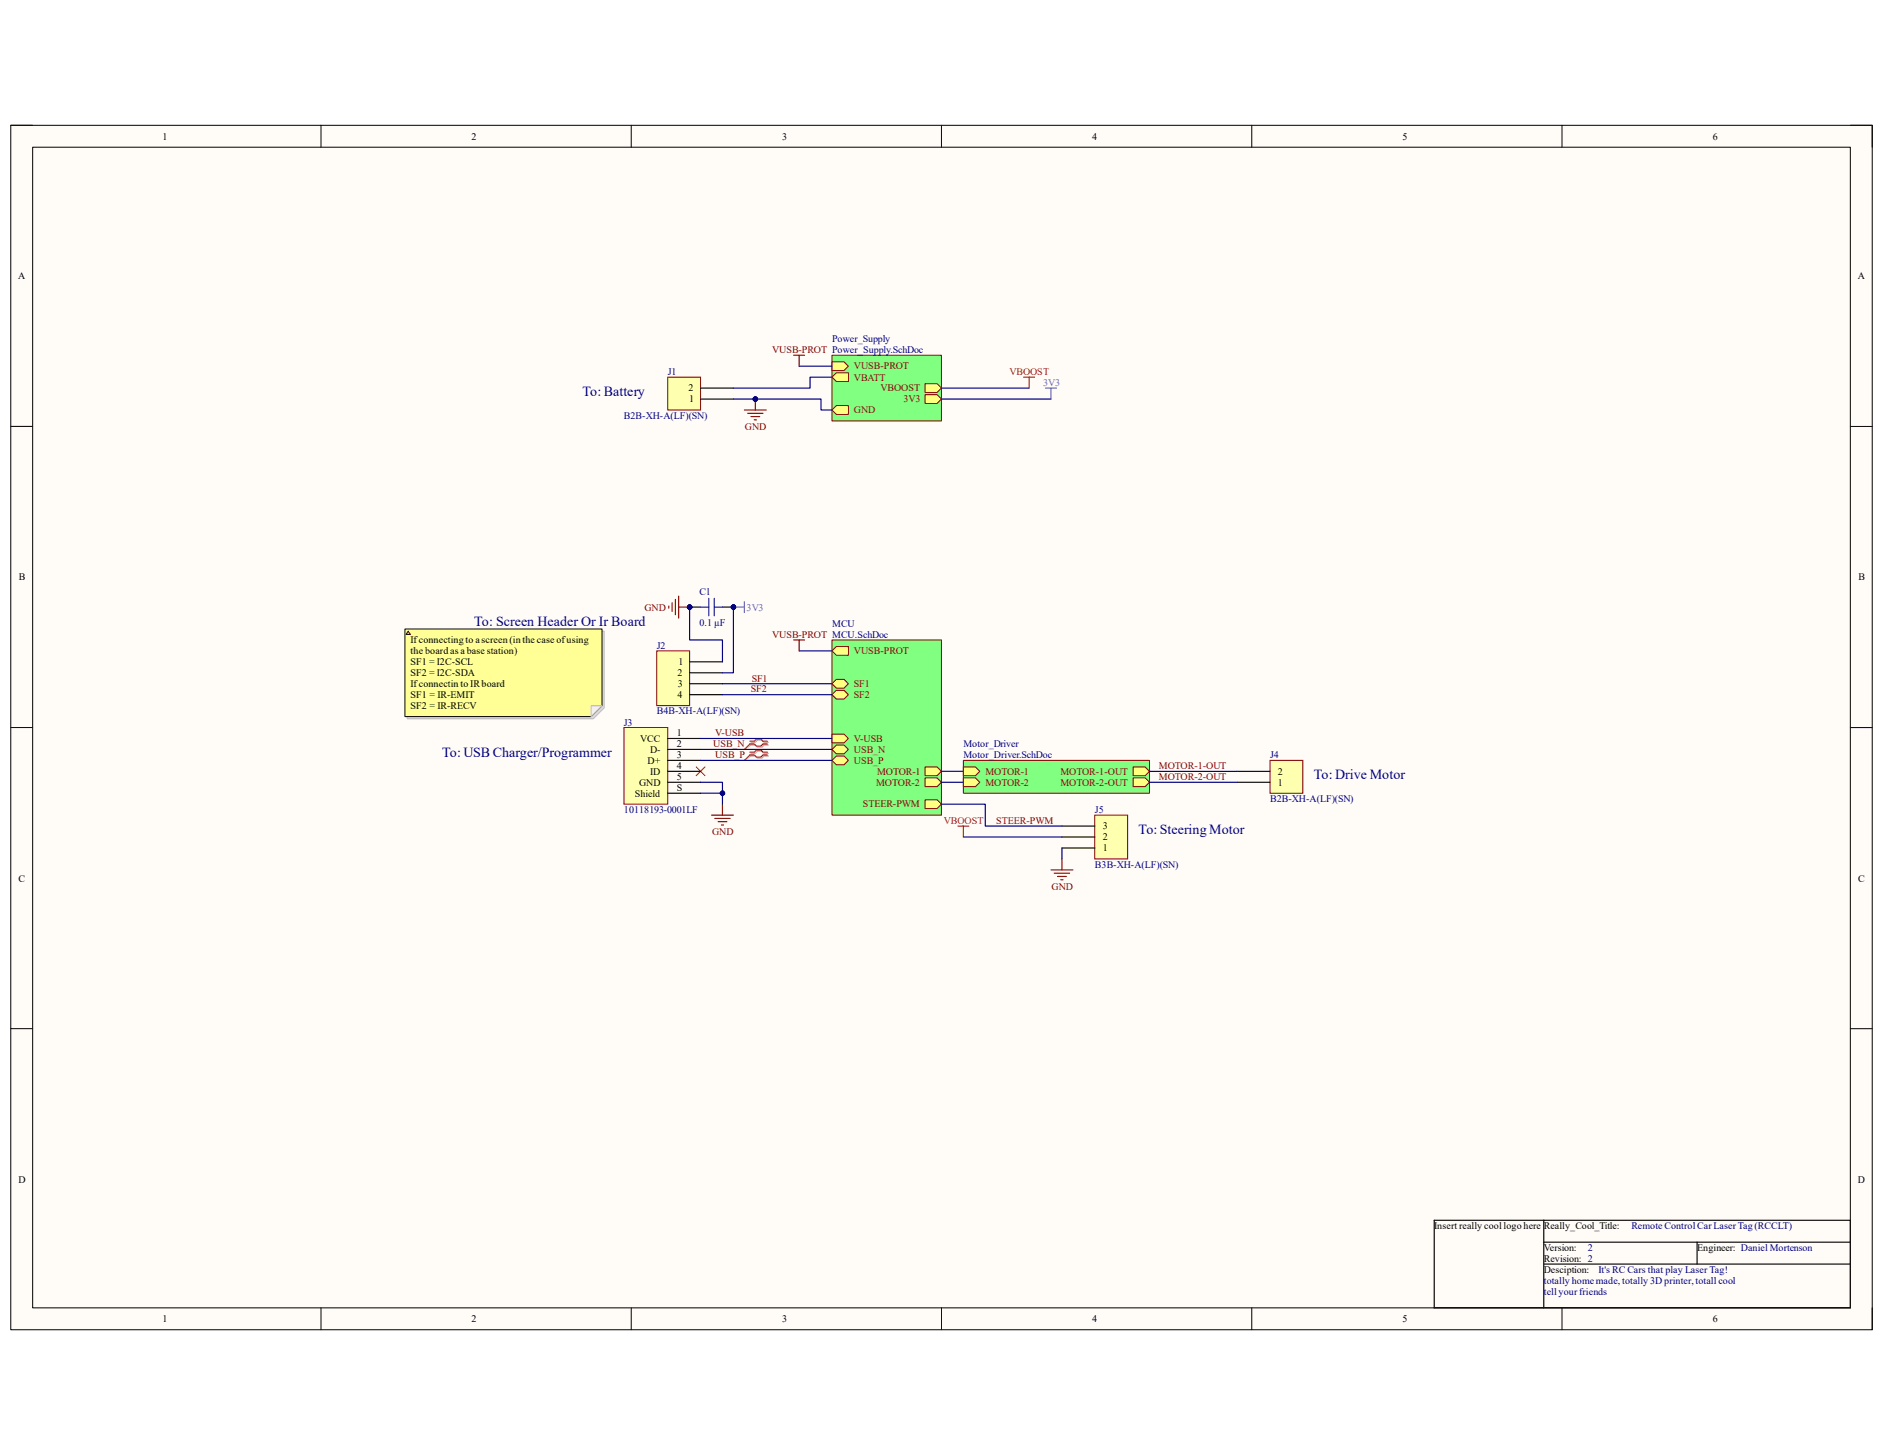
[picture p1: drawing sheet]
<svg xmlns="http://www.w3.org/2000/svg" width="279mm" height="216mm" viewBox="0 0 279 216" stroke-linecap="round" stroke-linejoin="round" font-family="sans-serif">
<path d="M1.6 18.6h276.2v178.7h-276.2z" fill-rule="evenodd" fill="#fffcf8"/>
<path d="M1.6 18.6h276.2v178.7h-276.2z" fill="none" stroke="#000" stroke-width=".15"/>
<path d="M4.8 21.8h269.8v172.3h-269.8z" fill-rule="evenodd" fill="#fffcf8"/>
<g fill="none" stroke="#000" stroke-width=".15">
<path d="M1.6 18.6h3.2M47.6 18.6v3.2M93.7 18.6v3.2M139.7 18.6v3.2M185.7 18.6v3.2M231.8 18.6v3.2M274.6 18.6h3.2v3.2M4.8 21.8h269.8v172.3h-269.8zM1.6 63.3h3.2M274.6 63.3h3.2M1.6 108h3.2M274.6 108h3.2"/>
<path d="M1.6 152.6h3.2M274.6 152.6h3.2M47.6 194.1v3.2M93.7 194.1v3.2M139.7 194.1v3.2M185.7 194.1v3.2M231.8 194.1v3.2M277.8 194.1v3.2"/>
</g>
<path d="M212.8 181.1h61.8v13h-61.8zM229.1 181.1v13M229.1 184.3h45.5M229.1 187.6h45.5M251.8 184.3v3.3" fill="none" stroke="#000" stroke-width=".17"/>
<path d="M123.4 52.7h16.3v9.8h-16.3z" fill-rule="evenodd" fill="#80ff80"/>
<path d="M123.4 52.7h16.3v9.8h-16.3z" fill="none" stroke="#800000" stroke-width=".15"/>
<path d="M123.4 56l.7-.7h1.8v1.3h-1.8z" fill-rule="evenodd" fill="#ffff80"/>
<path d="M123.4 56l.7-.7h1.8v1.3h-1.8z" fill="none" stroke="#800000" stroke-width=".15"/>
<path d="M123.4 53.7h1.8l.7 .6-.7 .7h-1.8z" fill-rule="evenodd" fill="#ffff80"/>
<path d="M123.4 53.7h1.8l.7 .6-.7 .7h-1.8z" fill="none" stroke="#800000" stroke-width=".15"/>
<path d="M137.3 56.9h1.7l.7 .7-.7 .6h-1.7z" fill-rule="evenodd" fill="#ffff80"/>
<path d="M137.3 56.9h1.7l.7 .7-.7 .6h-1.7z" fill="none" stroke="#800000" stroke-width=".15"/>
<path d="M137.3 58.6h1.7l.7 .6-.7 .7h-1.7z" fill-rule="evenodd" fill="#ffff80"/>
<path d="M137.3 58.6h1.7l.7 .6-.7 .7h-1.7z" fill="none" stroke="#800000" stroke-width=".15"/>
<path d="M123.4 60.8l.7-.6h1.8v1.3h-1.8z" fill-rule="evenodd" fill="#ffff80"/>
<path d="M123.4 60.8l.7-.6h1.8v1.3h-1.8z" fill="none" stroke="#800000" stroke-width=".15"/>
<path d="M142.9 112.8h27.7v4.9h-27.7z" fill-rule="evenodd" fill="#80ff80"/>
<path d="M142.9 112.8h27.7v4.9h-27.7z" fill="none" stroke="#800000" stroke-width=".15"/>
<path d="M142.9 113.8h1.8l.7 .7-.7 .6h-1.8z" fill-rule="evenodd" fill="#ffff80"/>
<path d="M142.9 113.8h1.8l.7 .7-.7 .6h-1.8z" fill="none" stroke="#800000" stroke-width=".15"/>
<path d="M142.9 115.4h1.8l.7 .7-.7 .6h-1.8z" fill-rule="evenodd" fill="#ffff80"/>
<path d="M142.9 115.4h1.8l.7 .7-.7 .6h-1.8z" fill="none" stroke="#800000" stroke-width=".15"/>
<path d="M168.1 113.8h1.8l.7 .7-.7 .6h-1.8z" fill-rule="evenodd" fill="#ffff80"/>
<path d="M168.1 113.8h1.8l.7 .7-.7 .6h-1.8z" fill="none" stroke="#800000" stroke-width=".15"/>
<path d="M168.1 115.4h1.8l.7 .7-.7 .6h-1.8z" fill-rule="evenodd" fill="#ffff80"/>
<path d="M168.1 115.4h1.8l.7 .7-.7 .6h-1.8z" fill="none" stroke="#800000" stroke-width=".15"/>
<path d="M123.4 95h16.3v26h-16.3z" fill-rule="evenodd" fill="#80ff80"/>
<path d="M123.4 95h16.3v26h-16.3z" fill="none" stroke="#800000" stroke-width=".15"/>
<path d="M137.3 113.8h1.7l.7 .7-.7 .6h-1.7z" fill-rule="evenodd" fill="#ffff80"/>
<path d="M137.3 113.8h1.7l.7 .7-.7 .6h-1.7z" fill="none" stroke="#800000" stroke-width=".15"/>
<path d="M137.3 115.4h1.7l.7 .7-.7 .6h-1.7z" fill-rule="evenodd" fill="#ffff80"/>
<path d="M137.3 115.4h1.7l.7 .7-.7 .6h-1.7z" fill="none" stroke="#800000" stroke-width=".15"/>
<path d="M137.3 118.7h1.7l.7 .6-.7 .7h-1.7z" fill-rule="evenodd" fill="#ffff80"/>
<path d="M137.3 118.7h1.7l.7 .6-.7 .7h-1.7z" fill="none" stroke="#800000" stroke-width=".15"/>
<path d="M123.4 101.5l.7-.7h1.1l.7 .7-.7 .6h-1.1z" fill-rule="evenodd" fill="#ffff80"/>
<path d="M123.4 101.5l.7-.7h1.1l.7 .7-.7 .6h-1.1z" fill="none" stroke="#800000" stroke-width=".15"/>
<path d="M123.4 103.1l.7-.7h1.1l.7 .7-.7 .6h-1.1z" fill-rule="evenodd" fill="#ffff80"/>
<path d="M123.4 103.1l.7-.7h1.1l.7 .7-.7 .6h-1.1z" fill="none" stroke="#800000" stroke-width=".15"/>
<path d="M123.4 111.2l.7-.6h1.1l.7 .6-.7 .7h-1.1z" fill-rule="evenodd" fill="#ffff80"/>
<path d="M123.4 111.2l.7-.6h1.1l.7 .6-.7 .7h-1.1z" fill="none" stroke="#800000" stroke-width=".15"/>
<path d="M123.4 112.8l.7-.6h1.1l.7 .6-.7 .7h-1.1z" fill-rule="evenodd" fill="#ffff80"/>
<path d="M123.4 112.8l.7-.6h1.1l.7 .6-.7 .7h-1.1z" fill="none" stroke="#800000" stroke-width=".15"/>
<path d="M123.4 108.9h1.8l.7 .7-.7 .6h-1.8z" fill-rule="evenodd" fill="#ffff80"/>
<path d="M123.4 108.9h1.8l.7 .7-.7 .6h-1.8z" fill="none" stroke="#800000" stroke-width=".15"/>
<path d="M123.4 96.6l.7-.7h1.8v1.3h-1.8z" fill-rule="evenodd" fill="#ffff80"/>
<path d="M123.4 96.6l.7-.7h1.8v1.3h-1.8z" fill="none" stroke="#800000" stroke-width=".15"/>
<path d="M117.8 52.7h1.6M118.6 52.7v1.6" fill="none" stroke="#800000" stroke-width=".17"/>
<path d="M151.9 56h1.6M152.7 56v1.6" fill="none" stroke="#f00" stroke-width=".17"/>
<path d="M155.1 57.6h1.7M155.9 57.6v1.6" fill="none" stroke="#90f" stroke-width=".17"/>
<path d="M188.4 112.8h4.9v4.9h-4.9z" fill-rule="evenodd" fill="#ffffb0"/>
<path d="M188.4 112.8h4.9v4.9h-4.9z" fill="none" stroke="#800000" stroke-width=".15"/>
<path d="M183.6 116.1h4.8M183.6 114.5h4.8" fill="none" stroke="#000" stroke-width=".17"/>
<path d="M103.3 113.8l1.3 1.3M104.6 113.8l-1.3 1.3" fill="none" stroke="#f00" stroke-width=".15"/>
<path d="M107.2 119.3v1.7M105.6 121h3.2M106.1 121.4h2.2M106.6 121.9h1.2M107 122.4h.4" fill="none" stroke="#800000" stroke-width=".17"/>
<path d="M97.5 96.6h4.8v8.1h-4.8z" fill-rule="evenodd" fill="#ffffb0"/>
<path d="M97.5 96.6h4.8v8.1h-4.8z" fill="none" stroke="#800000" stroke-width=".15"/>
<path d="M102.3 98.2h4.9M102.3 99.8h4.9M102.3 101.5h4.9M102.3 103.1h4.9" fill="none" stroke="#000" stroke-width=".17"/>
<circle cx="108.8" cy="90.1" r=".32" fill="#000080"/>
<circle cx="108.8" cy="90.1" r=".32" fill="none" stroke="#000080" stroke-width=".15"/>
<circle cx="102.3" cy="90.1" r=".32" fill="#000080"/>
<circle cx="102.3" cy="90.1" r=".32" fill="none" stroke="#000080" stroke-width=".15"/>
<path d="M107.2 90.1h1.6" fill="none" stroke="#000" stroke-width=".17"/>
<circle cx="108.8" cy="90.1" r=".32" fill="#000080"/>
<circle cx="108.8" cy="90.1" r=".32" fill="none" stroke="#000080" stroke-width=".15"/>
<path d="M102.3 90.1h1.6" fill="none" stroke="#000" stroke-width=".17"/>
<circle cx="102.3" cy="90.1" r=".32" fill="#000080"/>
<circle cx="102.3" cy="90.1" r=".32" fill="none" stroke="#000080" stroke-width=".15"/>
<path d="M103.9 90.1h1.3M105.2 88.8v2.6M106 90.1h1.2M106 88.8v2.6" fill="none" stroke="#00f" stroke-width=".17"/>
<path d="M162.4 121h4.9v6.5h-4.9z" fill-rule="evenodd" fill="#ffffb0"/>
<path d="M162.4 121h4.9v6.5h-4.9z" fill="none" stroke="#800000" stroke-width=".15"/>
<path d="M157.6 125.8h4.8M157.6 124.2h4.8M157.6 122.6h4.8" fill="none" stroke="#000" stroke-width=".17"/>
<path d="M117.8 95h1.6M118.6 95v1.6M155.9 129.1h3.3M156.4 129.6h2.3M156.9 130.1h1.3M157.4 130.5h.3M157.6 127.5v1.6" fill="none" stroke="#800000" stroke-width=".17"/>
<path d="M111.4 110.2h.7l.3-.4h.7l.3 .4h.6M111.4 110.6h.7l.3 .3h.7l.3-.3h.6M111.4 111.8h.7l.3-.4h.7l.3 .4h.6M111.4 112.2h.7l.3 .3h.7l.3-.3h.6" fill="none" stroke="#d0a19e" stroke-width=".17"/>
<path d="M111.4 110.6l-1 .6M111.4 112.2l-1 .6" fill="none" stroke="#d0a19e" stroke-width=".15"/>
<path d="M111.3 110h.6l.3-.3h.7l.3 .3h.7M111.3 110.4h.6l.3 .3h.7l.3-.3h.7M111.3 111.6h.6l.3-.3h.7l.3 .3h.7M111.3 112h.6l.3 .3h.7l.3-.3h.7" fill="none" stroke="#f00" stroke-width=".17"/>
<path d="M111.3 110.4l-.9 .8M111.3 112l-.9 .8" fill="none" stroke="#f00" stroke-width=".15"/>
<path d="M99.1 56h4.8v4.8h-4.8z" fill-rule="evenodd" fill="#ffffb0"/>
<path d="M99.1 56h4.8v4.8h-4.8z" fill="none" stroke="#800000" stroke-width=".15"/>
<path d="M103.9 59.2h4.9M103.9 57.6h4.9" fill="none" stroke="#000" stroke-width=".17"/>
<path d="M112.1 59.2v1.6M110.4 60.8h3.3M110.9 61.3h2.3M111.4 61.8h1.3M111.9 62.3h.3" fill="none" stroke="#800000" stroke-width=".17"/>
<circle cx="112.1" cy="59.2" r=".32" fill="#000080"/>
<circle cx="112.1" cy="59.2" r=".32" fill="none" stroke="#000080" stroke-width=".15"/>
<path d="M92.6 108h6.5v11.3h-6.5z" fill-rule="evenodd" fill="#ffffb0"/>
<path d="M92.6 108h6.5v11.3h-6.5z" fill="none" stroke="#800000" stroke-width=".15"/>
<path d="M99.1 117.7h4.8M99.1 109.6h4.8M99.1 111.2h4.8M99.1 112.8h4.8M99.1 114.5h4.8M99.1 116.1h4.8" fill="none" stroke="#000" stroke-width=".17"/>
<path d="M103.9 117.7h3.3M170.6 114.5h13M170.6 116.1h13" fill="none" stroke="#000080" stroke-width=".17"/>
<circle cx="107.2" cy="117.7" r=".32" fill="#000080"/>
<circle cx="107.2" cy="117.7" r=".32" fill="none" stroke="#000080" stroke-width=".15"/>
<path d="M102.3 90.1v4.9h4.9v3.2M139.7 119.3h6.5v3.3h11.4M142.9 124.2h14.7M157.6 125.8v1.7" fill="none" stroke="#000080" stroke-width=".17"/>
<circle cx="102.3" cy="90.1" r=".32" fill="#000080"/>
<circle cx="102.3" cy="90.1" r=".32" fill="none" stroke="#000080" stroke-width=".15"/>
<path d="M108.8 90.1v9.7h-1.6" fill="none" stroke="#000080" stroke-width=".17"/>
<circle cx="108.8" cy="90.1" r=".32" fill="#000080"/>
<circle cx="108.8" cy="90.1" r=".32" fill="none" stroke="#000080" stroke-width=".15"/>
<path d="M103.9 116.1h3.3v3.2" fill="none" stroke="#000080" stroke-width=".17"/>
<circle cx="107.2" cy="117.7" r=".32" fill="#000080"/>
<circle cx="107.2" cy="117.7" r=".32" fill="none" stroke="#000080" stroke-width=".15"/>
<path d="M112.1 59.2h9.7v1.6h1.6M118.6 54.3h4.8M123.4 56h-3.2v1.6h-11.4M139.7 59.2h16.2M139.7 57.6h13M118.6 96.6h4.8M103.9 111.2h19.5M103.9 112.8h19.5M103.9 109.6h19.5" fill="none" stroke="#000080" stroke-width=".17"/>
<circle cx="112.1" cy="59.2" r=".32" fill="#000080"/>
<circle cx="112.1" cy="59.2" r=".32" fill="none" stroke="#000080" stroke-width=".15"/>
<path d="M108.8 59.2h3.3" fill="none" stroke="#000080" stroke-width=".17"/>
<circle cx="112.1" cy="59.2" r=".32" fill="#000080"/>
<circle cx="112.1" cy="59.2" r=".32" fill="none" stroke="#000080" stroke-width=".15"/>
<path d="M107.2 101.5h16.2M107.2 103.1h16.2M139.7 114.5h3.2M139.7 116.1h3.2" fill="none" stroke="#000080" stroke-width=".17"/>
<path d="M99.2 89.9v.3M99.7 89.4v1.3M100.2 88.9v2.3M100.7 88.5v3.2M100.7 90.1h1.6" fill="none" stroke="#800000" stroke-width=".17"/>
<circle cx="102.3" cy="90.1" r=".32" fill="#000080"/>
<circle cx="102.3" cy="90.1" r=".32" fill="none" stroke="#000080" stroke-width=".15"/>
<path d="M108.8 90.1h1.6M110.4 89.3v1.6" fill="none" stroke="#90f" stroke-width=".17"/>
<circle cx="108.8" cy="90.1" r=".32" fill="#000080"/>
<circle cx="108.8" cy="90.1" r=".32" fill="none" stroke="#000080" stroke-width=".15"/>
<path d="M142.1 122.6h1.7M142.9 122.6v1.6" fill="none" stroke="#f00" stroke-width=".17"/>
<path d="M60.4 93.7h29.3v11.3l-1.7 1.7h-27.6z" fill-rule="evenodd" fill="#e0ddd7"/>
<path d="M60.4 93.7h29.3v11.3l-1.7 1.7h-27.6z" fill="none" stroke="#bfbdba" stroke-width=".15"/>
<path d="M60.1 93.3h29.2v11.4l-1.6 1.6h-27.6z" fill-rule="evenodd" fill="#ffff96"/>
<path d="M60.1 93.3h29.2v11.4l-1.6 1.6h-27.6z" fill="none" stroke="#000" stroke-width=".15"/>
<path d="M87.7 104.7h1.6l-1.6 1.6z" fill="#f2f0d8"/>
<path d="M87.7 104.7h1.6l-1.6 1.6z" fill="none" stroke="#bfbdba" stroke-width=".15"/>
<path d="M60.6 93.7l.3 .4h-.7z" fill="#ffcc78"/>
<path d="M60.6 93.7l.3 .4h-.7z" fill="none" stroke="#300" stroke-width=".15"/>
<g font-size="2.1" fill="#000080">
<text x="86.4" y="58.8">To: Battery</text>
<text x="70.4" y="92.9">To: Screen Header Or Ir Board</text>
<text x="65.6" y="112.4">To: USB Charger/Programmer</text>
<text x="194.9" y="115.7">To: Drive Motor</text>
<text x="169" y="123.7">To: Steering Motor</text>
</g>
<g font-size="1.5">
<text x="24.1" y="20.7">1</text>
<text x="70" y="20.7">2</text>
<text x="116.1" y="20.7">3</text>
<text x="162.1" y="20.7">4</text>
<text x="208.1" y="20.7">5</text>
<text x="254.1" y="20.7">6</text>
<text x="2.7" y="41.4">A</text>
<text x="275.7" y="41.4">A</text>
<text x="102.2" y="58.1">2</text>
<text x="102.3" y="59.7">1</text>
<text x="2.8" y="86.1">B</text>
<text x="275.8" y="86.1">B</text>
<text x="60.9" y="95.5">If connecting to a screen (in the case of using</text>
<text x="60.9" y="97.1">the board as a base station)</text>
<text x="60.9" y="98.7">SF1 = I2C-SCL</text>
<text x="60.9" y="100.3">SF2 = I2C-SDA</text>
<text x="60.9" y="101.9">If connectin to IR board</text>
<text x="100.5" y="100.3">2</text>
<text x="100.6" y="101.9">3</text>
<text x="100.7" y="98.7">1</text>
<text x="60.9" y="103.6">SF1 = IR-EMIT</text>
<text x="60.9" y="105.2">SF2 = IR-RECV</text>
<text x="100.5" y="103.6">4</text>
<text x="95" y="110.1">VCC</text>
<text x="96.1" y="113.3">D+</text>
<text x="96.5" y="111.7">D-</text>
<text x="100.4" y="109.3">1</text>
<text x="100.4" y="110.9">2</text>
<text x="100.4" y="112.5">3</text>
<text x="94.2" y="118.2">Shield</text>
<text x="94.8" y="116.6">GND</text>
<text x="96.5" y="114.9">ID</text>
<text x="100.4" y="117.4">S</text>
<text x="100.4" y="114.1">4</text>
<text x="100.4" y="115.8">5</text>
<text x="189.6" y="116.6">1</text>
<text x="189.6" y="114.9">2</text>
<text x="163.6" y="124.7">2</text>
<text x="163.6" y="123.1">3</text>
<text x="2.8" y="130.8">C</text>
<text x="163.6" y="126.3">1</text>
<text x="275.7" y="130.8">C</text>
<text x="2.8" y="175.5">D</text>
<text x="275.7" y="175.5">D</text>
<text x="212.8" y="182.4">Insert really cool logo here</text>
<text x="229.1" y="182.4">Really_Cool_Title:</text>
<text x="229.1" y="185.6">Version:</text>
<text x="251.8" y="185.6">Engineer: Daniel Mortenson</text>
<text x="229.1" y="187.2">Revision: 2</text>
<text x="229.1" y="188.9">Desciption:</text>
<text x="24.1" y="196.2">1</text>
<text x="70" y="196.2">2</text>
<text x="116.1" y="196.2">3</text>
<text x="162.1" y="196.2">4</text>
<text x="208.1" y="196.2">5</text>
<text x="254.1" y="196.2">6</text>
</g>
<g font-size="1.5" fill="#800000">
<text x="114.6" y="52.4">VUSB-PROT Power_Supply.SchDoc</text>
<text x="126.7" y="56.5">VBATT</text>
<text x="126.7" y="54.8">VUSB-PROT</text>
<text x="130.6" y="58.1">VBOOST</text>
<text x="134.1" y="59.7">3V3</text>
<text x="110.5" y="63.8">GND</text>
<text x="126.7" y="61.3">GND</text>
<text x="95.6" y="90.6">GND</text>
<text x="114.6" y="94.7">VUSB-PROT MCU.SchDoc</text>
<text x="111.5" y="101.1">SF1</text>
<text x="126.7" y="101.9">SF1</text>
<text x="126.7" y="97.1">VUSB-PROT</text>
<text x="111.4" y="102.7">SF2</text>
<text x="126.7" y="103.6">SF2</text>
<text x="105.8" y="110.9">USB_N</text>
<text x="106.1" y="112.5">USB_P</text>
<text x="106.1" y="109.3">V-USB</text>
<text x="126.7" y="111.7">USB_N</text>
<text x="126.7" y="113.3">USB_P</text>
<text x="126.7" y="110.1">V-USB</text>
<text x="128" y="119.8">STEER-PWM</text>
<text x="130" y="116.6">MOTOR-2</text>
<text x="130.1" y="114.9">MOTOR-1</text>
<text x="146.2" y="114.9">MOTOR-1</text>
<text x="146.2" y="116.6">MOTOR-2</text>
<text x="157.4" y="114.9">MOTOR-1-OUT</text>
<text x="157.4" y="116.6">MOTOR-2-OUT</text>
<text x="172" y="114.1">MOTOR-1-OUT</text>
<text x="172" y="115.8">MOTOR-2-OUT</text>
<text x="105.7" y="123.9">GND</text>
<text x="147.8" y="122.3">STEER-PWM</text>
<text x="156" y="132">GND</text>
</g>
<g font-size="1.5" fill="#000080">
<text x="123.5" y="50.8">Power_Supply</text>
<text x="99.1" y="55.6">J1</text>
<text x="92.6" y="62.1">B2B-XH-A(LF)(SN)</text>
<text x="103.8" y="88.3">C1</text>
<text x="103.8" y="92.8">0.1 µF</text>
<text x="123.5" y="93">MCU</text>
<text x="97.5" y="96.3">J2</text>
<text x="92.6" y="107.7">J3</text>
<text x="97.5" y="106">B4B-XH-A(LF)(SN)</text>
<text x="143" y="110.9">Motor_Driver</text>
<text x="143" y="112.5">Motor_Driver.SchDoc</text>
<text x="188.5" y="112.5">J4</text>
<text x="188.5" y="119">B2B-XH-A(LF)(SN)</text>
<text x="92.6" y="120.6">10118193-0001LF</text>
<text x="162.5" y="120.6">J5</text>
<text x="162.5" y="128.8">B3B-XH-A(LF)(SN)</text>
<text x="235.6" y="185.6">2</text>
<text x="242.1" y="182.4">Remote Control Car Laser Tag (RCCLT)</text>
<text x="229.1" y="190.5">totally home made, totally 3D printer, totall cool</text>
<text x="237.2" y="188.9">It's RC Cars that play Laser Tag!</text>
<text x="229.1" y="192.1">tell your friends</text>
</g>
<g font-size="1.5" fill="#f00">
<text x="149.8" y="55.6">VBOOST</text>
<text x="140" y="122.3">VBOOST</text>
</g>
<g font-size="1.5" fill="#90f">
<text x="154.8" y="57.3">3V3</text>
<text x="110.8" y="90.6">3V3</text>
</g>
</svg>
